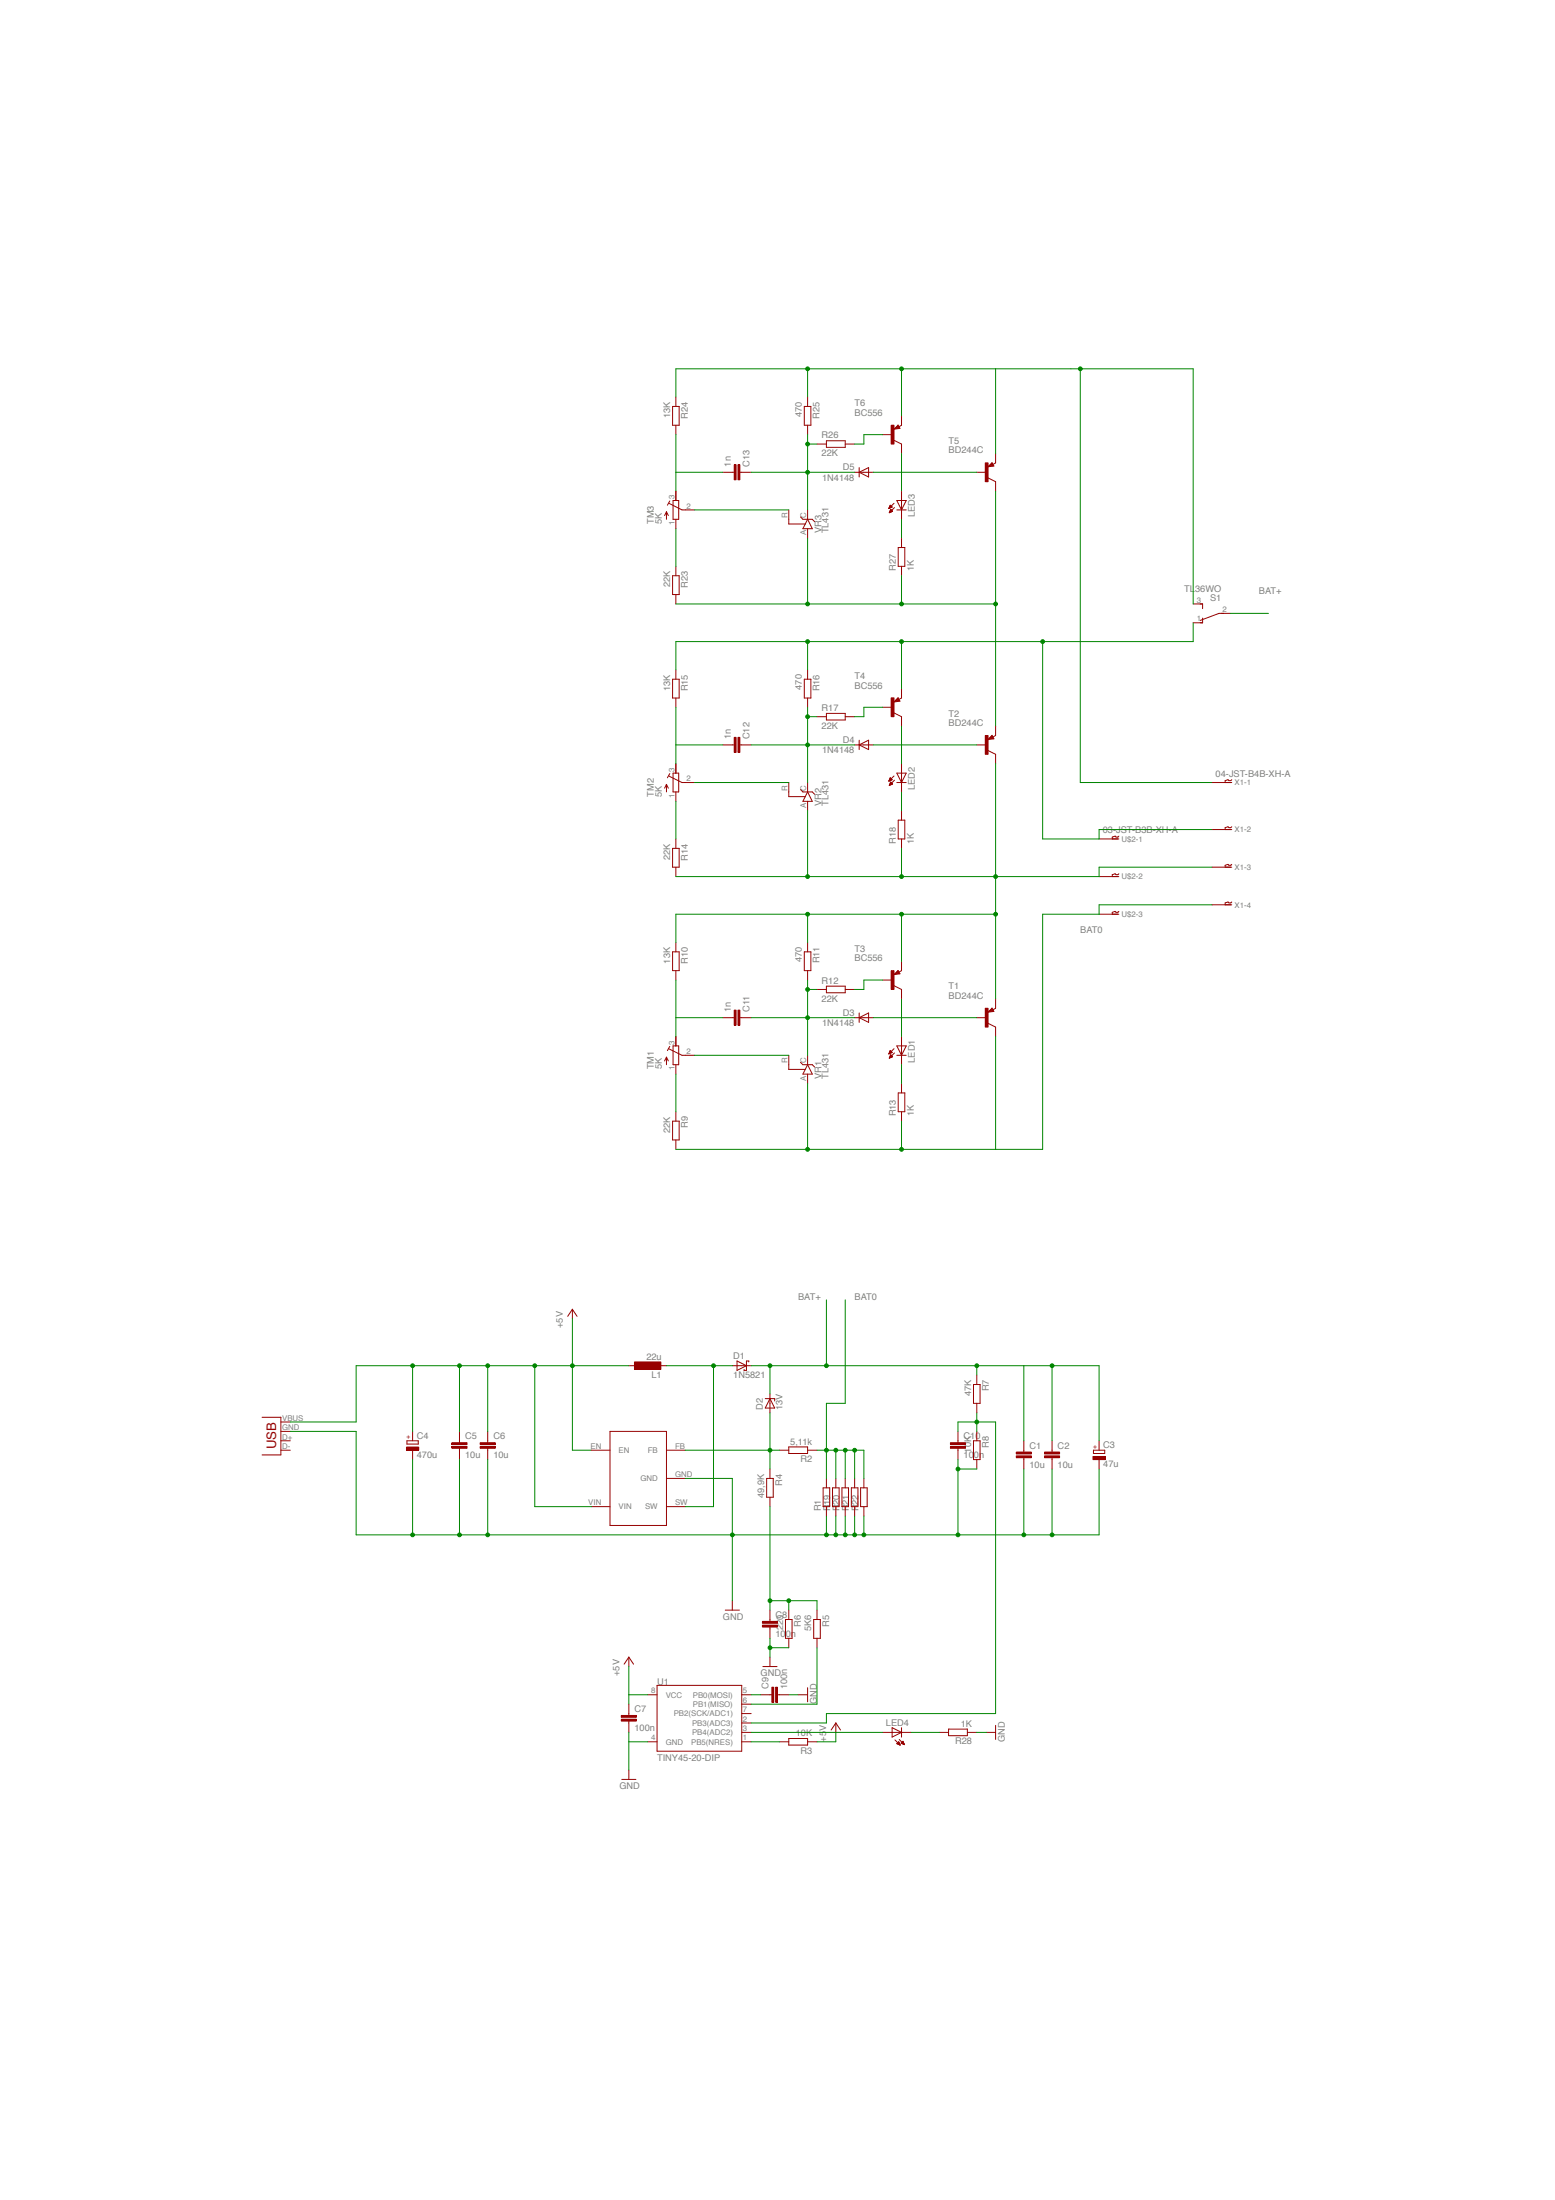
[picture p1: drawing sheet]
<svg xmlns="http://www.w3.org/2000/svg" width="210mm" height="297mm" viewBox="0 0 210 297" stroke-linecap="round" stroke-linejoin="round" font-family="sans-serif">
<path d="M77.3 176.8l.6 .9M77.3 176.8l-.7 .9M77.3 176.8v1.2M79.8 195.8h2.5M82.3 193.3h7.7v12.7h-7.7zM90 195.8h2.5M90 199.6h2.5M79.8 203.4h2.5M90 203.4h2.5M97.9 217.4h1.9M98.9 216.1v1.3" fill="none" stroke="#970000" stroke-width=".13"/>
<path d="M85.6 183.9h3.6v1h-3.6z" fill="#970000"/>
<g fill="none" stroke="#970000" stroke-width=".13">
<path d="M84.9 184.4h1.3M85.6 183.9h3.6v1h-3.6zM88.7 184.4h1.3M98.9 184.4h2.5M99.5 183.8l1.3 .6-1.3 .6zM101.1 183.9v-.1h-.3v1.2h-.4v-.1M111.6 199.6v1.3M137.2 196.6h2v.2h-2zM137.2 196.1h2v.2h-2zM138.2 194.5v1.6M138.2 196.8v1.5M141 196.6h2v.2h-2z"/>
<path d="M141 196.1h2v.2h-2zM142 194.5v1.6M142 196.8v1.5M147.6 195.8h1.5v.4h-1.5zM111.1 200.9h.9v2.5h-.9zM111.6 203.4v1.3"/>
</g>
<path d="M137.2 196.7h2M137.2 196.2h2M141 196.7h2M141 196.2h2" fill="none" stroke="#970000" stroke-width=".25"/>
<path d="M147.5 196.6h1.7v.5h-1.7z" fill="#970000"/>
<path d="M54.9 194.5h1.6v.5h-1.6zM147.5 196.7h1.7v.4h-1.7zM148.4 194.5v1.3M148.4 197.1v1.2" fill="none" stroke="#970000" stroke-width=".13"/>
<path d="M54.9 195.4h1.6v.4h-1.6z" fill="#970000"/>
<g fill="none" stroke="#970000" stroke-width=".13">
<path d="M90.8 54.9h.9v2.5h-.9zM91.2 53.6v1.3M91.2 57.4v1.3M108.6 54.9h.9v2.5h-.9zM109 53.6v1.3M109 57.4v1.3M110.3 60h1.3M111.6 59.5h2.5v.9h-2.5zM114.1 60h1.3M119.2 58.7h1.2M120.3 57.4h.4v2.6h-.4zM120.7 59.4l1 .6v1.2"/>
<path d="M121.2 57.7h-.2l.2-.1 .1 .2-.5 .1 .4-.4 .2 .3M121.2 57.4l.3 .4-.8 .1zM121.7 56.1v1.3l-.4 .2M90 69.1v1M90 69.1l-.3 .5M90 69.1l.2 .5M90.3 68l1.8 .8h1.7M90.4 67.6l-.3 .6M90.8 77.7h.9v2.6h-.9zM90.9 67.6h.7v2.5h-.7zM91.2 66.3v1.3M91.2 70.1v1.3"/>
<path d="M91.2 76.5v1.2M97.6 63.8h1.5M99.1 62.8h.3v2h-.3zM99.6 62.8h.3v2h-.3zM99.9 63.8h1.5M106.5 68.8v2h2.2M108.1 69.8l.3 .3h1.2l.4 .3M109 68.8v1.3M109 71.4v1.3M109 70.1l.6 1.3h-1.2zM115.4 63.8h2.5M116 63.1v1.3"/>
<path d="M116 63.8l1.2-.7v1.3zM120 68.7h.1M120 68.6h.1M120 68.6h.2M120 68.5h.3M120.1 68.5h.3M120.1 69.2h.1M120.1 68.4h.3M120.1 69.1h.2M120.1 69.1h.3M120.1 68.3h.2M120.1 69.1h.4"/>
<path d="M120.1 69h.4M120.2 68.3h.1M120.2 69h.2M120.2 68.9h.2M120.2 68.9h.1M120.2 68.8h.1M120.2 68.8l-.2 .4M120.2 68.8l.3 .2M120.4 68.5l-.2-.3-.2 .5M120.4 68.5l-.4 .2M120.5 69l-.5 .2M120.7 68l-.7 .7"/>
<path d="M120.7 68.5l-.7 .7M121.1 67.6h1.2l-.6 1.2zM121.1 68.8h1.2M121.2 73.9h.9v2.6h-.9zM121.7 66.3v3.8M121.7 72.7v1.2M121.7 76.5v1.2M131.9 63.8h1.2M133 62.5h.4v2.5h-.4zM133.4 64.5l1 .5v1.3M133.9 62.8h-.2l.2-.1 .1 .2h-.5l.4-.3 .2 .3M133.9 62.5l.3 .4-.8 .1z"/>
<path d="M134.4 61.2v1.3l-.4 .2M90.8 91.7h.9v2.5h-.9zM91.2 80.3v1.2M91.2 90.4v1.3M91.2 94.2v1.3M99.1 99.6h.3v2h-.3zM99.6 99.6h.3v2h-.3zM108.6 91.7h.9v2.5h-.9zM109 90.4v1.3M109 94.2v1.3M110.3 96.8h1.3M111.6 96.3h2.5v.9h-2.5z"/>
<path d="M114.1 96.8h1.3M116 99.9v1.3M119.2 95.5h1.2M120.3 94.2h.4v2.6h-.4zM120.7 96.3l1 .5v1.2M121.2 94.6h-.2l.2-.2 .1 .2-.5 .1 .4-.4 .2 .3M121.2 94.2l.3 .5-.8 .1zM121.7 93v1.2l-.4 .2M133 99.3h.4v2.5h-.4zM133.9 99.6h-.2l.2-.1 .1 .2h-.5l.4-.3 .2 .3M133.9 99.3l.3 .4-.8 .2zM134.4 98v1.3l-.4 .2"/>
<path d="M161.1 81.5h1.2v.7M162.3 83.5v.6h-1.2M166.1 82.8h-1.5l-2.6 1M90 105.9v1M90 105.9l-.3 .5M90 105.9l.2 .5M90.3 104.8l1.8 .9h1.7M90.4 104.4l-.3 .6M90.8 114.5h.9v2.6h-.9zM90.9 104.4h.7v2.5h-.7zM91.2 103.1v1.3M91.2 106.9v1.3"/>
<path d="M91.2 113.3v1.2M91.2 117.1v1.3M97.6 100.6h1.5M99.9 100.6h1.5M106.5 105.7v1.9h2.2M108.1 106.6l.3 .3h1.2l.4 .3M109 105.7v1.2M109 108.2v1.3M109 106.9l.6 1.3h-1.2l.3-.6M109 106.9l-.3 .7M115.4 100.6h2.5M116 100.6l1.2-.7v1.3z"/>
<path d="M120 105.4h.1M120 105.4h.2M120 105.3h.3M120.1 105.3h.3M120.1 106h.1M120.1 105.2h.3M120.1 105.9h.2M120.1 105.2h.2M120.1 105.9h.3M120.1 105.1h.2M120.1 105.1h.1M120.1 105.8h.4"/>
<path d="M120.2 105l.2 .3-.4 .2zM120.2 105h.1M120.2 105.8h.2M120.2 105.7h.2M120.2 105.7h.1M120.2 105.6l.3 .2-.5 .2zM120.2 105.6h.1M120.7 104.8l-.7 .7M120.7 105.3l-.7 .7M121.1 104.4h1.2l-.6 1.3zM121.1 105.7h1.2M121.2 110.7h.9v2.6h-.9z"/>
<path d="M121.7 103.1v3.8M121.7 109.5v1.2M121.7 113.3v1.2M131.9 100.6h1.2M133.4 101.3l1 .5v1.3M148.4 113.3h2.6M148.4 118.4h2.6M151 112.9l-.1 .1h-.3l-.1-.1-.4 .1v.3M151 118l-.1 .1h-.3l-.1-.1-.4 .1v.3M163.6 105.7h2.7M163.6 117.1h2.7M163.6 112h2.7"/>
<path d="M166.3 105.3l-.2 .1h-.2l-.1-.1-.4 .1v.3M166.3 111.6l-.2 .2h-.2l-.1-.2-.4 .2v.2M166.3 116.7l-.2 .1h-.2l-.1-.1-.4 .1v.3M90.8 128.5h.9v2.6h-.9zM91.2 127.2v1.3M91.2 131.1v1.2M91.2 139.9v1.3M97.6 137.4h1.5M99.1 136.4h.3v2h-.3zM99.6 136.4h.3v2h-.3zM99.9 137.4h1.5M108.6 128.5h.9v2.6h-.9z"/>
<path d="M109 127.2v1.3M109 131.1v1.2M110.3 133.6h1.3M111.6 133.2h2.5v.8h-2.5zM114.1 133.6h1.3M115.4 137.4h2.5M116 137.4l1.2-.6v1.2zM116 136.8v1.2M119.2 132.3h1.2M120.3 131.1h.4v2.5h-.4zM120.7 133.1l1 .5v1.3M121.2 131.4h-.2l.2-.2 .1 .2-.5 .1 .4-.4 .2 .3"/>
<path d="M121.2 131l.3 .5-.8 .1zM121.7 129.8v1.3l-.4 .2M121.7 139.9v3.9M131.9 137.4h1.2M133 136.1h.4v2.6h-.4zM133.4 138.2l1 .5v1.2M133.9 136.5h-.2l.2-.2 .1 .2-.5 .1 .4-.4 .2 .3M133.9 136.1l.3 .5-.8 .1zM134.4 134.9v1.2l-.4 .2M148.4 123.4h2.6M151 123.1l-.1 .1h-.3l-.1-.1-.4 .1v.2M163.6 122.2h2.7"/>
<path d="M166.3 121.8l-.2 .1h-.2l-.1-.1-.4 .1v.3M90 142.7v1.1M90 142.7l-.3 .5M90 142.7l.2 .5M90.3 141.6l1.8 .9h1.7M90.4 141.3l-.3 .6M90.8 151.4h.9v2.5h-.9zM90.9 141.2h.7v2.6h-.7zM91.2 143.8v1.2M91.2 150.1v1.3M91.2 153.9v1.3M106.5 142.5v1.9h2.2"/>
<path d="M108.1 143.4l.3 .4h1.2l.4 .3M109 142.5v1.3M109 145v1.3M109 143.8l.6 1.2h-1.2zM120 142.3h.1M120 142.2h.2M120 142.2h.3M120.1 142.1h.3M120.1 142.8h.1M120.1 142h.3M120.1 142h.2M120.1 142.8h.2"/>
<path d="M120.1 142.7h.3M120.1 141.9h.1M120.1 142.7h.4M120.1 142.6h.3M120.2 141.9l.2 .2-.4 .2zM120.2 141.9h.1M120.2 142.6h.2M120.2 142.5h.2M120.2 142.5h.1M120.2 142.4l.3 .3-.5 .2zM120.2 142.4h.1M120.7 141.6l-.7 .7"/>
<path d="M120.7 142.2l-.7 .7M121.1 141.2h1.2l-.6 1.3zM121.1 142.5h1.2M121.2 147.6h.9v2.5h-.9zM121.7 146.3v1.3M121.7 150.1v1.3M35.4 191.4h2.5v5h-2.5M37.9 195.8h1.3M37.9 194.5h1.3M37.9 193.3h1.3M37.9 192h1.3M54.9 195.4h1.6v.4h-1.6z"/>
<path d="M55.7 193.3v1.2M55.7 195.8v1.3M61 195.3h2v.3h-2zM61 194.8h2v.2h-2zM62 193.3v1.5M62 195.6v1.5M64.8 195.3h2v.3h-2zM64.8 194.8h2v.2h-2zM65.8 193.3v1.5M65.8 195.6v1.5M103.3 188.8h1.3v.4M103.5 199.6h.9v2.6h-.9z"/>
<path d="M103.9 188.8l.7 1.3h-1.3zM103.9 188.2v2.5M103.9 198.3v1.3M105.2 195.8h1.3M106.5 195.4h2.5v.8h-2.5zM109 195.8h1.3M112.8 199.6v1.3M114.1 199.6v1.3M115.4 199.6v1.3M116.6 199.6v1.3M128.3 195.3h2v.3h-2zM128.3 194.8h2v.2h-2z"/>
<path d="M129.3 193.3v1.5M129.3 195.6v1.5M131.4 194.5h.9v2.6h-.9zM131.4 186.9h.9v2.6h-.9zM131.9 185.7v1.2M131.9 189.5v1.2M131.9 193.3v1.2M131.9 197.1v1.2M102.9 219.4h2v.3h-2zM102.9 218.9h2v.3h-2zM103.9 202.2v1.2M103.9 217.4v1.5"/>
<path d="M103.9 219.7v1.5M106 218.7h.9v2.5h-.9zM106.5 217.4v1.3M109.8 218.7h.9v2.5h-.9zM110.3 217.4v1.3M112.4 200.9h.9v2.5h-.9zM112.8 203.4v1.3M113.6 200.9h.9v2.5h-.9zM114.1 203.4v1.3M114.9 200.9h.9v2.5h-.9zM115.4 203.4v1.3M116.2 200.9h.9v2.5h-.9z"/>
<path d="M116.6 203.4v1.3M83.9 232.1h2v.3h-2zM83.9 231.6h2v.3h-2zM84.9 223.7l.6 1M84.9 223.7l-.7 1M84.9 223.7v1.3M84.9 230.1v1.5M84.9 232.4v1.5M84.9 239v1.3M87.4 228.8h1.3M87.4 235.2h1.3M88.7 227.6h11.4v8.8h-11.4z"/>
<path d="M100.1 228.8h1.3M100.1 230.1h1.3M100.1 235.2h1.3M100.1 231.4h1.3M100.1 232.6h1.3M100.1 233.9h1.3M102.7 228.8h1.5M103 225h1.9M103.9 223.7v1.3M104.2 227.8h.2v2h-.2zM104.7 227.8h.2v2h-.2zM104.9 228.8h1.6"/>
<path d="M105.2 235.2h1.3M106.5 221.2v1.3M106.5 234.7h2.5v.9h-2.5zM107.7 228.8h1.3M109 227.9v1.9M109 235.2h1.3M110.3 221.2v1.3M112.8 232.6l.7 1M112.8 232.6l-.6 1M112.8 232.6v1.3M119.2 233.9h3.8M120.4 233.3l1.3 .6-1.3 .6z"/>
<path d="M120.8 234.9l.7 .7M121.1 235.4l.2-.2 .2 .4zM121.1 235.4h.3M121.2 235.5h.2M121.2 235.3h.2M121.3 235.5h.2M121.3 235.2h.1M121.4 234.9l.7 .7M121.4 235.6h.1M121.5 235.6h.1M121.7 235.3h.3M121.7 233.3v1.2"/>
<path d="M121.7 235.4h.3M121.8 235.3h.1M121.8 235.4h.2M121.8 235.2h.1M121.9 235.5h.2M121.9 235.1l-.3 .3 .5 .2M121.9 235.1l.2 .5M121.9 235.1h.1M122 235.5h.1M126.8 233.9h1.2M128 233.5h2.6v.8h-2.6zM130.6 233.9h1.3"/>
<path d="M133.1 233.9h1.3M134.4 233v1.9M83.9 240.3h1.9"/>
</g>
<g fill="none" stroke="#970000" stroke-width=".25">
<path d="M99.2 62.7v2.1M99.7 62.7v2.1M99.2 99.6v2M99.7 99.6v2M99.2 136.4v2M99.7 136.4v2M61 195.4h2M61 194.9h2M64.8 195.4h2M64.8 194.9h2M128.3 195.4h2M128.3 194.9h2"/>
<path d="M102.9 219.5h2M102.9 219h2M83.9 232.2h2M83.9 231.7h2M104.3 227.8v2M104.8 227.8v2"/>
</g>
<path d="M120.5 57.4v2.6M133.2 62.5v2.5M120.5 94.2v2.6M133.2 99.3v2.5M120.5 131v2.6M133.2 136.1v2.6" fill="none" stroke="#970000" stroke-width=".38"/>
<path d="M77.3 178v6.4h7.6" fill="none" stroke="#008500" stroke-width=".13"/>
<circle cx="77.3" cy="184.4" r=".25" fill="#008500"/>
<g fill="none" stroke="#008500" stroke-width=".13">
<path d="M65.8 184.4v8.9M77.3 184.4h-15.3v8.9"/>
<circle cx="77.3" cy="184.4" r=".25"/>
</g>
<circle cx="65.8" cy="184.4" r=".25" fill="#008500"/>
<circle cx="65.8" cy="184.4" r=".25" fill="none" stroke="#008500" stroke-width=".13"/>
<circle cx="62" cy="184.4" r=".25" fill="#008500"/>
<g fill="none" stroke="#008500" stroke-width=".13">
<path d="M55.7 184.4v8.9M62 184.4h-13.9v7.6h-8.9"/>
<circle cx="62" cy="184.4" r=".25"/>
</g>
<circle cx="55.7" cy="184.4" r=".25" fill="#008500"/>
<g fill="none" stroke="#008500" stroke-width=".13">
<path d="M72.2 184.4v19h7.6"/>
<circle cx="55.7" cy="184.4" r=".25"/>
</g>
<circle cx="72.2" cy="184.4" r=".25" fill="#008500"/>
<g fill="none" stroke="#008500" stroke-width=".13">
<path d="M62 197.1v10.1h86.4M65.8 197.1v10.1M77.3 184.4v11.4h2.5M92.5 199.6h6.4v16.5M138.2 198.3v8.9M142 198.3v8.9M111.6 204.7v2.5M84.9 225v5.1M84.9 228.8h2.5M112.8 233.9v1.3h-2.5"/>
<circle cx="72.2" cy="184.4" r=".25"/>
</g>
<circle cx="62" cy="207.2" r=".25" fill="#008500"/>
<circle cx="62" cy="207.2" r=".25" fill="none" stroke="#008500" stroke-width=".13"/>
<circle cx="65.8" cy="207.2" r=".25" fill="#008500"/>
<circle cx="65.8" cy="207.2" r=".25" fill="none" stroke="#008500" stroke-width=".13"/>
<circle cx="98.8" cy="207.2" r=".25" fill="#008500"/>
<circle cx="98.9" cy="207.2" r=".25" fill="none" stroke="#008500" stroke-width=".13"/>
<circle cx="138.2" cy="207.2" r=".25" fill="#008500"/>
<circle cx="138.2" cy="207.2" r=".25" fill="none" stroke="#008500" stroke-width=".13"/>
<circle cx="142" cy="207.2" r=".25" fill="#008500"/>
<g fill="none" stroke="#008500" stroke-width=".13">
<path d="M39.2 193.3h8.9v13.9h13.9M55.7 197.1v10.1M148.4 198.3v8.9"/>
<circle cx="142" cy="207.2" r=".25"/>
</g>
<circle cx="55.7" cy="207.2" r=".25" fill="#008500"/>
<circle cx="55.7" cy="207.2" r=".25" fill="none" stroke="#008500" stroke-width=".13"/>
<circle cx="111.5" cy="207.2" r=".25" fill="#008500"/>
<g fill="none" stroke="#008500" stroke-width=".13">
<path d="M129.3 197.1v10.1M129.3 198.3h2.6"/>
<circle cx="111.6" cy="207.2" r=".25"/>
</g>
<circle cx="129.3" cy="198.3" r=".25" fill="#008500"/>
<g fill="none" stroke="#008500" stroke-width=".13">
<path d="M112.8 204.7v2.5M114.1 204.7v2.5M115.4 204.7v2.5M116.6 204.7v2.5"/>
<circle cx="129.3" cy="198.3" r=".25"/>
</g>
<circle cx="116.6" cy="207.2" r=".25" fill="#008500"/>
<circle cx="116.6" cy="207.2" r=".25" fill="none" stroke="#008500" stroke-width=".13"/>
<circle cx="115.4" cy="207.2" r=".25" fill="#008500"/>
<circle cx="115.4" cy="207.2" r=".25" fill="none" stroke="#008500" stroke-width=".13"/>
<circle cx="114.1" cy="207.2" r=".25" fill="#008500"/>
<circle cx="114.1" cy="207.2" r=".25" fill="none" stroke="#008500" stroke-width=".13"/>
<circle cx="112.8" cy="207.2" r=".25" fill="#008500"/>
<circle cx="112.8" cy="207.2" r=".25" fill="none" stroke="#008500" stroke-width=".13"/>
<circle cx="129.3" cy="207.2" r=".25" fill="#008500"/>
<g fill="none" stroke="#008500" stroke-width=".13">
<path d="M84.9 235.2h2.5M84.9 233.9v5.1M103.9 222.5h2.6M103.9 221.2v2.5"/>
<circle cx="129.3" cy="207.2" r=".25"/>
</g>
<circle cx="103.9" cy="222.5" r=".25" fill="#008500"/>
<g fill="none" stroke="#008500" stroke-width=".13">
<path d="M96.3 184.4v19h-3.8M106.5 228.8h1.2M131.9 233.9h1.2"/>
<circle cx="103.9" cy="222.5" r=".25"/>
</g>
<circle cx="96.3" cy="184.4" r=".25" fill="#008500"/>
<g fill="none" stroke="#008500" stroke-width=".13">
<path d="M90 184.4h8.9M92.5 195.8h12.7M103.9 190.7v5.1"/>
<circle cx="96.3" cy="184.4" r=".25"/>
</g>
<circle cx="103.9" cy="195.8" r=".25" fill="#008500"/>
<g fill="none" stroke="#008500" stroke-width=".13">
<path d="M103.9 195.8v2.5M110.3 195.8h1.3v3.8"/>
<circle cx="103.9" cy="195.8" r=".25"/>
</g>
<circle cx="111.5" cy="195.8" r=".25" fill="#008500"/>
<g fill="none" stroke="#008500" stroke-width=".13">
<path d="M114.1 175.5v14h-2.5v6.3h5v3.8M112.8 195.8v3.8M114.1 195.8v3.8M115.4 195.8v3.8"/>
<circle cx="111.6" cy="195.8" r=".25"/>
</g>
<circle cx="112.8" cy="195.8" r=".25" fill="#008500"/>
<circle cx="112.8" cy="195.8" r=".25" fill="none" stroke="#008500" stroke-width=".13"/>
<circle cx="114.1" cy="195.8" r=".25" fill="#008500"/>
<circle cx="114.1" cy="195.8" r=".25" fill="none" stroke="#008500" stroke-width=".13"/>
<circle cx="115.4" cy="195.8" r=".25" fill="#008500"/>
<g fill="none" stroke="#008500" stroke-width=".13">
<path d="M134.4 139.9v15.3h-43.2M109 146.3v8.9"/>
<circle cx="115.4" cy="195.8" r=".25"/>
</g>
<circle cx="109" cy="155.2" r=".25" fill="#008500"/>
<g fill="none" stroke="#008500" stroke-width=".13">
<path d="M140.7 123.4v31.8h-6.3M121.7 151.4v3.8"/>
<circle cx="109" cy="155.2" r=".25"/>
</g>
<circle cx="121.7" cy="155.2" r=".25" fill="#008500"/>
<g fill="none" stroke="#008500" stroke-width=".13">
<path d="M163.6 122.2h-15.2v1.2h-7.7M103.9 216.1h6.4v1.3M103.9 203.4v14M106.5 216.1v1.3M101.4 235.2h3.8M110.3 222.5v7.6h-8.9"/>
<circle cx="121.7" cy="155.2" r=".25"/>
</g>
<circle cx="103.9" cy="216.1" r=".25" fill="#008500"/>
<circle cx="103.9" cy="216.1" r=".25" fill="none" stroke="#008500" stroke-width=".13"/>
<circle cx="106.5" cy="216.1" r=".25" fill="#008500"/>
<g fill="none" stroke="#008500" stroke-width=".13">
<path d="M129.3 193.3v-1.3h5.1v39.4M131.9 190.7v2.6M101.4 228.8h1.3"/>
<circle cx="106.5" cy="216.1" r=".25"/>
</g>
<circle cx="131.8" cy="192" r=".25" fill="#008500"/>
<g fill="none" stroke="#008500" stroke-width=".13">
<path d="M101.4 184.4h30.5M103.9 184.4v3.8M134.4 231.4h-22.8v1.2h-10.2"/>
<circle cx="131.9" cy="192" r=".25"/>
</g>
<circle cx="103.9" cy="184.4" r=".25" fill="#008500"/>
<g fill="none" stroke="#008500" stroke-width=".13">
<path d="M142 184.4v10.1M148.4 184.4h-10.2v10.1"/>
<circle cx="103.9" cy="184.4" r=".25"/>
</g>
<circle cx="142" cy="184.4" r=".25" fill="#008500"/>
<g fill="none" stroke="#008500" stroke-width=".13">
<path d="M111.6 175.5v8.9M138.2 184.4h-6.3v1.3M148.4 184.4v10.1"/>
<circle cx="142" cy="184.4" r=".25"/>
</g>
<circle cx="111.5" cy="184.4" r=".25" fill="#008500"/>
<circle cx="111.6" cy="184.4" r=".25" fill="none" stroke="#008500" stroke-width=".13"/>
<circle cx="131.8" cy="184.4" r=".25" fill="#008500"/>
<g fill="none" stroke="#008500" stroke-width=".13">
<path d="M166.1 82.8h5.1M101.4 137.4h14M109 133.6v8.9M117.9 137.4h14"/>
<circle cx="131.9" cy="184.4" r=".25"/>
</g>
<circle cx="109" cy="137.4" r=".25" fill="#008500"/>
<g fill="none" stroke="#008500" stroke-width=".13">
<path d="M109 132.3v1.3h1.3"/>
<circle cx="109" cy="137.4" r=".25"/>
</g>
<circle cx="109" cy="133.6" r=".25" fill="#008500"/>
<g fill="none" stroke="#008500" stroke-width=".13">
<path d="M109 109.5v8.9M134.4 103.1v15.3h-43.2M91.2 137.4h6.4M91.2 132.3v7.6M119.2 132.3h-2.6v1.3h-1.2M121.7 134.9v5M91.2 145v5.1M93.8 142.5h12.7M121.7 143.8v2.5"/>
<circle cx="109" cy="133.6" r=".25"/>
</g>
<circle cx="109" cy="118.3" r=".25" fill="#008500"/>
<g fill="none" stroke="#008500" stroke-width=".13">
<path d="M121.7 114.5v3.9"/>
<circle cx="109" cy="118.4" r=".25"/>
</g>
<circle cx="121.7" cy="118.3" r=".25" fill="#008500"/>
<g fill="none" stroke="#008500" stroke-width=".13">
<path d="M91.2 127.2v-3.8h43.2v11.5M109 123.4v3.8"/>
<circle cx="121.7" cy="118.4" r=".25"/>
</g>
<circle cx="109" cy="123.4" r=".25" fill="#008500"/>
<g fill="none" stroke="#008500" stroke-width=".13">
<path d="M121.7 123.4v6.4"/>
<circle cx="109" cy="123.4" r=".25"/>
</g>
<circle cx="121.7" cy="123.4" r=".25" fill="#008500"/>
<g fill="none" stroke="#008500" stroke-width=".13">
<path d="M148.4 118.4h-14v5"/>
<circle cx="121.7" cy="123.4" r=".25"/>
</g>
<circle cx="134.4" cy="118.3" r=".25" fill="#008500"/>
<circle cx="134.4" cy="118.4" r=".25" fill="none" stroke="#008500" stroke-width=".13"/>
<circle cx="134.4" cy="123.4" r=".25" fill="#008500"/>
<g fill="none" stroke="#008500" stroke-width=".13">
<path d="M109 96.8v8.9M101.4 100.6h14M117.9 100.6h14M163.6 117.1h-15.2v1.3"/>
<circle cx="134.4" cy="123.4" r=".25"/>
</g>
<circle cx="109" cy="100.6" r=".25" fill="#008500"/>
<g fill="none" stroke="#008500" stroke-width=".13">
<path d="M109 95.5v1.3h1.3"/>
<circle cx="109" cy="100.6" r=".25"/>
</g>
<circle cx="109" cy="96.8" r=".25" fill="#008500"/>
<g fill="none" stroke="#008500" stroke-width=".13">
<path d="M109 72.7v8.8M134.4 66.3v15.2h-43.2M91.2 95.5v7.6M119.2 95.5h-2.6v1.3h-1.2M121.7 98v5.1M91.2 100.6h6.4M91.2 108.2v5.1M93.8 105.7h12.7M121.7 106.9v2.6"/>
<circle cx="109" cy="96.8" r=".25"/>
</g>
<circle cx="109" cy="81.5" r=".25" fill="#008500"/>
<g fill="none" stroke="#008500" stroke-width=".13">
<path d="M121.7 77.7v3.8"/>
<circle cx="109" cy="81.5" r=".25"/>
</g>
<circle cx="121.7" cy="81.5" r=".25" fill="#008500"/>
<g fill="none" stroke="#008500" stroke-width=".13">
<path d="M91.2 90.4v-3.8h49.5v26.7h7.7M109 86.6v3.8M134.4 86.6v11.4"/>
<circle cx="121.7" cy="81.5" r=".25"/>
</g>
<circle cx="109" cy="86.6" r=".25" fill="#008500"/>
<g fill="none" stroke="#008500" stroke-width=".13">
<path d="M121.7 86.6v6.4"/>
<circle cx="109" cy="86.6" r=".25"/>
</g>
<circle cx="121.7" cy="86.6" r=".25" fill="#008500"/>
<g fill="none" stroke="#008500" stroke-width=".13">
<path d="M134.4 81.5v5.1M163.6 112h-15.2v1.3"/>
<circle cx="121.7" cy="86.6" r=".25"/>
</g>
<circle cx="134.4" cy="81.5" r=".25" fill="#008500"/>
<g fill="none" stroke="#008500" stroke-width=".13">
<path d="M161.1 84.1v2.5h-20.4"/>
<circle cx="134.4" cy="81.5" r=".25"/>
</g>
<circle cx="140.7" cy="86.6" r=".25" fill="#008500"/>
<g fill="none" stroke="#008500" stroke-width=".13">
<path d="M109 60v8.8M101.4 63.8h14M117.9 63.8h14"/>
<circle cx="140.7" cy="86.6" r=".25"/>
</g>
<circle cx="109" cy="63.8" r=".25" fill="#008500"/>
<g fill="none" stroke="#008500" stroke-width=".13">
<path d="M109 58.7v1.3h1.3"/>
<circle cx="109" cy="63.8" r=".25"/>
</g>
<circle cx="109" cy="60" r=".25" fill="#008500"/>
<g fill="none" stroke="#008500" stroke-width=".13">
<path d="M91.2 58.7v7.6M109 49.8v3.8M119.2 58.7h-2.6v1.3h-1.2M134.4 49.8v11.4M145.8 49.8h-54.6v3.8M91.2 63.8h6.4M91.2 71.4v5.1M93.8 68.8h12.7M121.7 61.2v5.1M121.7 70.1v2.6"/>
<circle cx="109" cy="60" r=".25"/>
</g>
<circle cx="109" cy="49.8" r=".25" fill="#008500"/>
<g fill="none" stroke="#008500" stroke-width=".13">
<path d="M121.7 49.8v6.3"/>
<circle cx="109" cy="49.8" r=".25"/>
</g>
<circle cx="121.7" cy="49.8" r=".25" fill="#008500"/>
<g fill="none" stroke="#008500" stroke-width=".13">
<path d="M161.1 81.5v-31.7h-15.3v55.9h17.8"/>
<circle cx="121.7" cy="49.8" r=".25"/>
</g>
<circle cx="145.8" cy="49.8" r=".25" fill="#008500"/>
<g fill="none" stroke="#008500" stroke-width=".13">
<path d="M101.4 233.9h17.8M123 233.9h3.8"/>
<circle cx="145.8" cy="49.8" r=".25"/>
</g>
<text font-size="1.8" fill="#970000" x="37.3" y="195.7" transform="rotate(-90 37.3 195.7)">USB</text>
<g font-size="1.2" fill="#808080">
<text x="90.5" y="56.5" transform="rotate(-90 90.5 56.5)">13K</text>
<text x="92.9" y="56.5" transform="rotate(-90 92.9 56.5)">R24</text>
<text x="108.2" y="56.3" transform="rotate(-90 108.2 56.3)">470</text>
<text x="110.6" y="56.5" transform="rotate(-90 110.6 56.5)">R25</text>
<text x="110.9" y="59.2">R26</text>
<text x="115.3" y="56.1">BC556</text>
<text x="115.3" y="54.9">T6</text>
<text x="128" y="59.9">T5</text>
<text x="98.7" y="63" transform="rotate(-90 98.7 63)">1n</text>
<text x="101.2" y="63" transform="rotate(-90 101.2 63)">C13</text>
<text x="110.9" y="61.6">22K</text>
<text x="111" y="64.9">1N4148</text>
<text x="113.8" y="63.5">D5</text>
<text x="128" y="61.2">BD244C</text>
<text x="88.2" y="70.7" transform="rotate(-90 88.2 70.7)">TM3</text>
<text x="89.3" y="70.7" transform="rotate(-90 89.3 70.7)">5K</text>
<text x="123.5" y="69.9" transform="rotate(-90 123.5 69.9)">LED3</text>
<text x="110.9" y="72" transform="rotate(-90 110.9 72)">VR3</text>
<text x="111.9" y="72" transform="rotate(-90 111.9 72)">TL431</text>
<text x="120.9" y="77.1" transform="rotate(-90 120.9 77.1)">R27</text>
<text x="123.3" y="77.1" transform="rotate(-90 123.3 77.1)">1K</text>
<text x="90.5" y="79.3" transform="rotate(-90 90.5 79.3)">22K</text>
<text x="92.9" y="79.4" transform="rotate(-90 92.9 79.4)">R23</text>
<text x="159.9" y="79.9">TL36WO</text>
<text x="163.3" y="81.2">S1</text>
<text x="169.9" y="80.3">BAT+</text>
<text x="90.5" y="93.3" transform="rotate(-90 90.5 93.3)">13K</text>
<text x="92.9" y="93.3" transform="rotate(-90 92.9 93.3)">R15</text>
<text x="108.2" y="93.1" transform="rotate(-90 108.2 93.1)">470</text>
<text x="110.6" y="93.3" transform="rotate(-90 110.6 93.3)">R16</text>
<text x="115.3" y="93">BC556</text>
<text x="115.3" y="91.7">T4</text>
<text x="98.7" y="99.8" transform="rotate(-90 98.7 99.8)">1n</text>
<text x="101.2" y="99.8" transform="rotate(-90 101.2 99.8)">C12</text>
<text x="110.9" y="98.4">22K</text>
<text x="110.9" y="96">R17</text>
<text x="111" y="101.7">1N4148</text>
<text x="113.8" y="100.3">D4</text>
<text x="128" y="98">BD244C</text>
<text x="128" y="96.8">T2</text>
<text x="88.2" y="107.6" transform="rotate(-90 88.2 107.6)">TM2</text>
<text x="89.3" y="107.6" transform="rotate(-90 89.3 107.6)">5K</text>
<text x="123.5" y="106.7" transform="rotate(-90 123.5 106.7)">LED2</text>
<text x="164.1" y="104.9">04-JST-B4B-XH-A</text>
<text x="110.9" y="108.8" transform="rotate(-90 110.9 108.8)">VR2</text>
<text x="111.9" y="108.8" transform="rotate(-90 111.9 108.8)">TL431</text>
<text x="120.9" y="113.9" transform="rotate(-90 120.9 113.9)">R18</text>
<text x="123.3" y="113.9" transform="rotate(-90 123.3 113.9)">1K</text>
<text x="148.9" y="112.5">03-JST-B3B-XH-A</text>
<text x="90.5" y="116.1" transform="rotate(-90 90.5 116.1)">22K</text>
<text x="92.9" y="116.2" transform="rotate(-90 92.9 116.2)">R14</text>
<text x="145.8" y="126">BAT0</text>
<text x="90.5" y="130.1" transform="rotate(-90 90.5 130.1)">13K</text>
<text x="92.9" y="130.2" transform="rotate(-90 92.9 130.2)">R10</text>
<text x="108.2" y="130" transform="rotate(-90 108.2 130)">470</text>
<text x="110.6" y="130.1" transform="rotate(-90 110.6 130.1)">R11</text>
<text x="115.3" y="129.8">BC556</text>
<text x="115.3" y="128.5">T3</text>
<text x="98.7" y="136.6" transform="rotate(-90 98.7 136.6)">1n</text>
<text x="101.2" y="136.6" transform="rotate(-90 101.2 136.6)">C11</text>
<text x="110.9" y="135.2">22K</text>
<text x="110.9" y="132.8">R12</text>
<text x="113.8" y="137.2">D3</text>
<text x="128" y="134.9">BD244C</text>
<text x="128" y="133.6">T1</text>
<text x="111" y="138.6">1N4148</text>
<text x="123.5" y="143.5" transform="rotate(-90 123.5 143.5)">LED1</text>
<text x="88.2" y="144.4" transform="rotate(-90 88.2 144.4)">TM1</text>
<text x="89.3" y="144.4" transform="rotate(-90 89.3 144.4)">5K</text>
<text x="110.9" y="145.7" transform="rotate(-90 110.9 145.7)">VR1</text>
<text x="111.9" y="145.7" transform="rotate(-90 111.9 145.7)">TL431</text>
<text x="90.5" y="153" transform="rotate(-90 90.5 153)">22K</text>
<text x="92.9" y="152.3" transform="rotate(-90 92.9 152.3)">R9</text>
<text x="120.9" y="150.7" transform="rotate(-90 120.9 150.7)">R13</text>
<text x="123.3" y="150.7" transform="rotate(-90 123.3 150.7)">1K</text>
<text x="76" y="179.3" transform="rotate(-90 76 179.3)">+5V</text>
<text x="107.7" y="175.5">BAT+</text>
<text x="115.3" y="175.5">BAT0</text>
<text x="87.2" y="183.6">22u</text>
<text x="99" y="183.4">D1</text>
<text x="87.9" y="186">L1</text>
<text x="99" y="186.1">1N5821</text>
<text x="103" y="190.3" transform="rotate(-90 103 190.3)">D2</text>
<text x="105.6" y="190.3" transform="rotate(-90 105.6 190.3)">13V</text>
<text x="131.1" y="188.5" transform="rotate(-90 131.1 188.5)">47K</text>
<text x="133.5" y="187.9" transform="rotate(-90 133.5 187.9)">R7</text>
<text x="56.3" y="196.8">470u</text>
<text x="56.3" y="194.3">C4</text>
<text x="62.8" y="196.9">10u</text>
<text x="62.8" y="194.3">C5</text>
<text x="66.6" y="196.9">10u</text>
<text x="66.6" y="194.3">C6</text>
<text x="106.7" y="195">5,11k</text>
<text x="108" y="197.4">R2</text>
<text x="130.1" y="196.9">100n</text>
<text x="130.1" y="194.3">C10</text>
<text x="131.1" y="196.1" transform="rotate(-90 131.1 196.1)">10K</text>
<text x="133.5" y="195.5" transform="rotate(-90 133.5 195.5)">R8</text>
<text x="139" y="195.6">C1</text>
<text x="142.8" y="195.6">C2</text>
<text x="148.9" y="195.6">C3</text>
<text x="103.2" y="202.2" transform="rotate(-90 103.2 202.2)">49,9K</text>
<text x="105.6" y="200.6" transform="rotate(-90 105.6 200.6)">R4</text>
<text x="139" y="198.2">10u</text>
<text x="142.8" y="198.2">10u</text>
<text x="148.9" y="198.1">47u</text>
<text x="110.8" y="204.1" transform="rotate(-90 110.8 204.1)">R1</text>
<text x="112.1" y="204.1" transform="rotate(-90 112.1 204.1)">R19</text>
<text x="113.3" y="204.1" transform="rotate(-90 113.3 204.1)">R20</text>
<text x="114.6" y="204.1" transform="rotate(-90 114.6 204.1)">R21</text>
<text x="115.9" y="204.1" transform="rotate(-90 115.9 204.1)">R22</text>
<text x="97.6" y="218.7">GND</text>
<text x="104.7" y="221">100n</text>
<text x="104.7" y="218.5">C8</text>
<text x="105.7" y="220.1" transform="rotate(-90 105.7 220.1)">220</text>
<text x="108.1" y="219.6" transform="rotate(-90 108.1 219.6)">R6</text>
<text x="109.5" y="220.3" transform="rotate(-90 109.5 220.3)">5K6</text>
<text x="111.9" y="219.6" transform="rotate(-90 111.9 219.6)">R5</text>
<text x="83.6" y="226.3" transform="rotate(-90 83.6 226.3)">+5V</text>
<text x="88.7" y="227.6">U1</text>
<text x="102.7" y="226.3">GND</text>
<text x="85.6" y="233.7">100n</text>
<text x="85.6" y="231.2">C7</text>
<text x="103.7" y="228.1" transform="rotate(-90 103.7 228.1)">C9</text>
<text x="106.3" y="228.1" transform="rotate(-90 106.3 228.1)">100n</text>
<text x="110.3" y="230.1" transform="rotate(-90 110.3 230.1)">GND</text>
<text x="119.6" y="233">LED4</text>
<text x="129.7" y="233.1">1K</text>
<text x="88.7" y="237.7">TINY45-20-DIP</text>
<text x="107.4" y="234.4">10K</text>
<text x="108" y="236.8">R3</text>
<text x="111.5" y="235.2" transform="rotate(-90 111.5 235.2)">+5V</text>
<text x="128.9" y="235.5">R28</text>
<text x="135.7" y="235.2" transform="rotate(-90 135.7 235.2)">GND</text>
<text x="83.6" y="241.5">GND</text>
</g>
<g font-size="1.1" fill="#808080">
<text x="91" y="70.9" transform="rotate(-90 91 70.9)">1</text>
<text x="91" y="67.4" transform="rotate(-90 91 67.4)">3</text>
<text x="92.7" y="68.7">2</text>
<text x="106.3" y="69.9" transform="rotate(-90 106.3 69.9)">R</text>
<text x="108.8" y="69.9" transform="rotate(-90 108.8 69.9)">C</text>
<text x="108.8" y="72.3" transform="rotate(-90 108.8 72.3)">A</text>
<text x="161.5" y="81.4">3</text>
<text x="161.5" y="83.9">1</text>
<text x="165" y="82.6">2</text>
<text x="91" y="107.7" transform="rotate(-90 91 107.7)">1</text>
<text x="91" y="104.2" transform="rotate(-90 91 104.2)">3</text>
<text x="92.7" y="105.5">2</text>
<text x="106.3" y="106.7" transform="rotate(-90 106.3 106.7)">R</text>
<text x="108.8" y="106.7" transform="rotate(-90 108.8 106.7)">C</text>
<text x="166.6" y="106">X1-1</text>
<text x="108.8" y="109.1" transform="rotate(-90 108.8 109.1)">A</text>
<text x="151.4" y="113.7">U$2-1</text>
<text x="166.6" y="112.4">X1-2</text>
<text x="151.4" y="118.7">U$2-2</text>
<text x="166.6" y="117.5">X1-3</text>
<text x="151.4" y="123.8">U$2-3</text>
<text x="166.6" y="122.5">X1-4</text>
<text x="91" y="141" transform="rotate(-90 91 141)">3</text>
<text x="92.7" y="142.3">2</text>
<text x="106.3" y="143.6" transform="rotate(-90 106.3 143.6)">R</text>
<text x="108.8" y="143.6" transform="rotate(-90 108.8 143.6)">C</text>
<text x="91" y="144.5" transform="rotate(-90 91 144.5)">1</text>
<text x="108.8" y="145.9" transform="rotate(-90 108.8 145.9)">A</text>
<text x="38.1" y="191.8">VBUS</text>
<text x="38.1" y="195.6">D-</text>
<text x="38.1" y="194.4">D+</text>
<text x="38.1" y="193.1">GND</text>
<text x="79.7" y="195.6">EN</text>
<text x="83.5" y="196.2">EN</text>
<text x="87.4" y="196.2">FB</text>
<text x="91.1" y="195.6">FB</text>
<text x="79.4" y="203.2">VIN</text>
<text x="83.5" y="203.8">VIN</text>
<text x="86.4" y="200">GND</text>
<text x="87.1" y="203.8">SW</text>
<text x="91.1" y="199.4">GND</text>
<text x="91.1" y="203.2">SW</text>
<text x="87.9" y="228.6">8</text>
<text x="89.9" y="229.2">VCC</text>
<text x="90.9" y="231.7">PB2(SCK/ADC1)</text>
<text x="93.4" y="233">PB3(ADC3)</text>
<text x="93.5" y="230.5">PB1(MISO)</text>
<text x="93.5" y="229.2">PB0(MOSI)</text>
<text x="100.3" y="229.9">6</text>
<text x="100.3" y="228.6">5</text>
<text x="100.3" y="231.2">7</text>
<text x="100.3" y="232.5">2</text>
<text x="100.3" y="233.7">3</text>
<text x="87.9" y="235">4</text>
<text x="89.9" y="235.6">GND</text>
<text x="93.3" y="235.6">PB5(NRES)</text>
<text x="93.4" y="234.3">PB4(ADC2)</text>
<text x="100.3" y="235">1</text>
</g>
<g font-size=".9" fill="#970000">
<text x="55.4" y="194.3" transform="rotate(-90 55.4 194.3)">+</text>
<text x="148.1" y="195.6" transform="rotate(-90 148.1 195.6)">+</text>
</g>
</svg>
